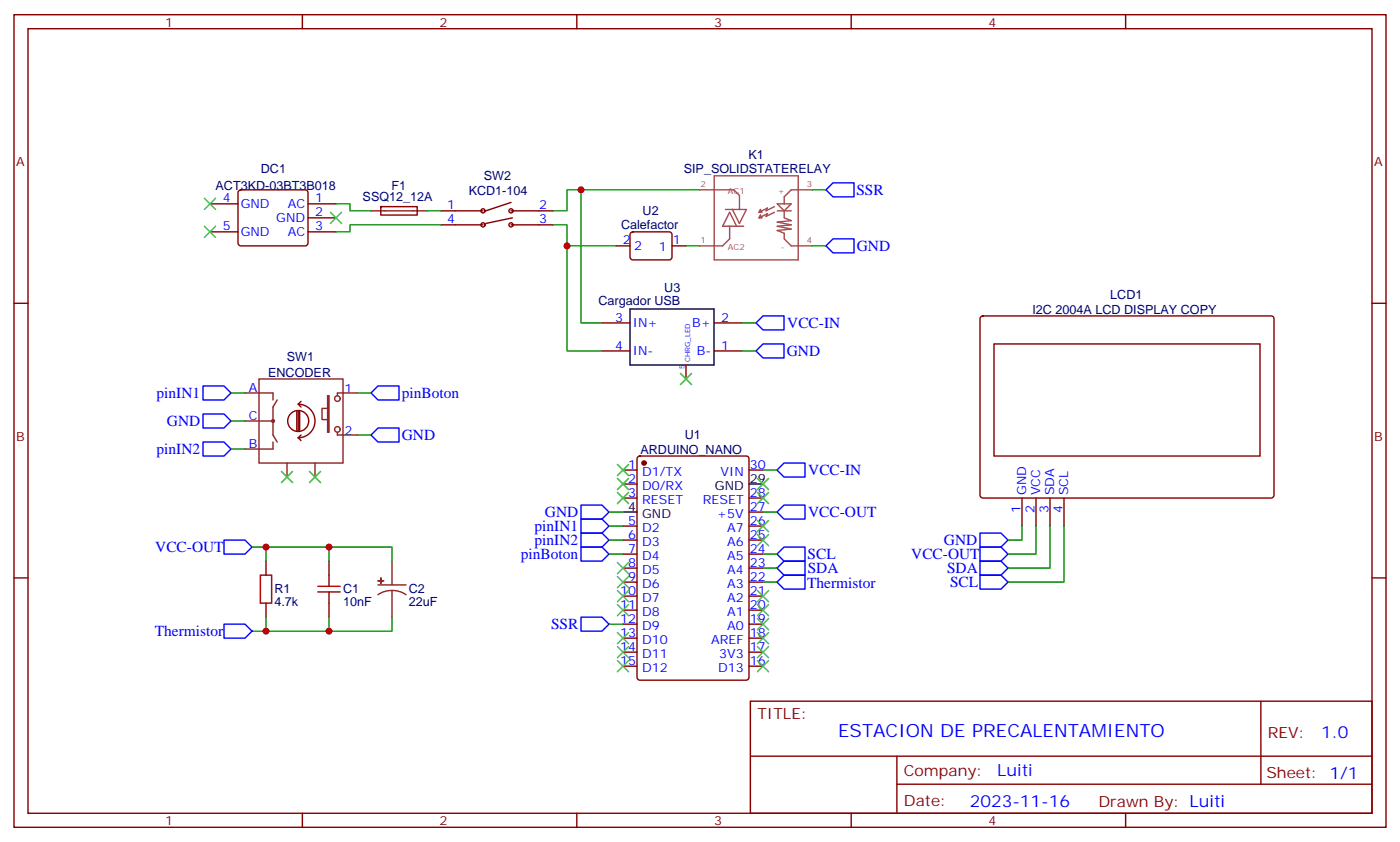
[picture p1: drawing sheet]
<svg xmlns="http://www.w3.org/2000/svg" width="353mm" height="212mm" viewBox="0 0 353 212" stroke-linecap="round" stroke-linejoin="round" font-family="sans-serif">
<g fill="none" stroke="#870000" stroke-width=".35">
<path d="M3.5 3.7h345.7v204.6h-345.7zM7.1 7.2h338.6v197.6h-338.6zM76.2 3.7v3.5M145.3 3.7v3.5M214.5 3.7v3.5M283.6 3.7v3.5M52.9 51.3h7.1M52.9 58.4h7.1M60.2 48l.5-.2h16.2a.71 .71 0 0 1 .7 .7v12.7l-.2 .5-.5 .2h-16.2l-.5-.2-.2-.5v-12.7zM77.6 51.3h7.1M77.6 54.9h7.1M77.6 58.4h7.1"/>
<path d="M96 52h9.1v2.1l-9.1 .1zM111.1 56.6h10.6M111.1 53.1h10.6M128.8 56.6h10.5M128.8 53.1h10.5M128.8 51l-6.4 2.1M129.1 54.9l-6.7 1.4M159 58.6l.5-.2h9.1a.71 .71 0 0 1 .7 .7v5.6l-.4 .7h-9.4l-.5-.2-.3-.5v-5.6zM3.5 76.4h3.6M155.2 61.9h3.5M169.3 61.9h3.6M247.2 79.8l.4-.2h72.7a.71 .71 0 0 1 .7 .7v44.4l-.4 .7h-73l-.4-.2-.3-.5v-44.4z"/>
<path d="M345.7 76.4h3.5M151.7 88.4h7M151.7 81.3h7M172.9 91.9v3.5M179.9 88.4h7.1M179.9 81.3h7.1M250.5 86.6h67v28.2h-67zM157 118.4h3.5M160.7 115l.5-.2h26.8a.71 .71 0 0 1 .7 .7v55.3l-.7 .5h-26.8l-.5-.3-.2-.4v-55.1zM188.7 118.4h3.6M157 121.9h3.5M157 125.4h3.5"/>
<path d="M157 132.5h3.5M157 136h3.5M157 139.5h3.5M188.7 125.4h3.6M188.7 132.5h3.6M188.7 136h3.6M188.7 139.5h3.6M188.7 128.9h3.6M257.5 125.4v7.1M261.1 125.4v7.1M264.6 125.4v7.1M268.1 125.4v7.1"/>
<path d="M3.5 145.5h3.6M67 141.3v3.5M67 151.9v3.5M82.9 141.3v3.5M82.9 151.9v3.5M157 143.1h3.5M157 146.6h3.5M157 150.1h3.5M157 153.6h3.5M157 157.2h3.5M188.7 143.1h3.6M188.7 146.6h3.6"/>
<path d="M188.7 150.1h3.6M188.7 153.6h3.6M188.7 157.2h3.6M345.7 145.5h3.5M157 160.7h3.5M157 164.2h3.5M157 167.7h3.5M188.7 160.7h3.6M188.7 164.2h3.6M188.7 167.7h3.6M189.1 176.6h156.6v28.2h-156.6zM317.7 176.6v20.9"/>
<path d="M189.1 190.4h156.5M226 197.5h119.6M226 190.4v14.1M76.2 204.8v3.5M145.3 204.8v3.5M214.5 204.8v3.5M283.6 204.8v3.5"/>
<circle cx="121.7" cy="53.1" r=".53"/>
<circle cx="121.7" cy="56.6" r=".53"/>
<circle cx="128.8" cy="53.1" r=".53"/>
<circle cx="128.8" cy="56.6" r=".53"/>
</g>
<circle cx="162.3" cy="116.6" r=".53" fill="#870000" stroke="#870000" stroke-width=".35"/>
<path d="M158.7 77.8h21.2v14.1h-21.2zM157 128.9h3.5M188.7 121.9h3.6" fill="none" stroke="#000" stroke-width=".35"/>
<path d="M65.6 144.8h2.8v7.1h-2.8zM80.1 149h5.6M80.1 147.6h5.6M82.9 144.8v2.8M82.9 149v2.9" fill="none" stroke="#a10000" stroke-width=".35"/>
<g fill="none" stroke="#8c2424" stroke-width=".35">
<path d="M93.5 53.1h14.1M61.7 99h7.1v1.7M65.3 95.4h21.1v21.2h-21.1zM82.5 99.7h.4v9.1h-.4zM90 99h-5v.7M61.7 106h7.1M68.8 111.3v1.8h-7.1M69.8 100.7l-1 1.8v7l1 1.8M72.3 116.6v3.5M79.4 116.6v3.5M82.5 102.8h-1.4v2.9h1.4M85 108.8v.7h5"/>
<path d="M95.2 147.3h7.1M98.8 148.7l1.8 .2 1.7 .9M98.8 148.7l-1.9 .2-1.7 .9M98.8 141.3v6M98.8 148.7v6.7"/>
<circle cx="68.8" cy="106" r=".35"/>
<circle cx="85" cy="100.4" r=".71"/>
<circle cx="85" cy="108.1" r=".71"/>
</g>
<g fill="#8c2424" stroke="#8c2424" stroke-width=".35">
<path d="M95.2 146.2l1.5 .1z"/>
<path d="M96 145.5v1.4z"/>
</g>
<g fill="none" stroke="#00f" stroke-width=".35">
<path d="M208.1 47.8l1.8-1.8h5.3v3.6h-5.3zM208.1 61.9l1.8-1.8h5.3v3.6h-5.3zM51.2 97.2h5.2l1.8 1.8-1.8 1.7h-5.2zM93.5 99l1.7-1.8h5.3v3.5h-5.3zM190.5 88.4l1.8-1.8h5.3v3.5h-5.3zM190.5 81.3l1.8-1.7h5.3v3.5h-5.3zM51.2 104.2h5.2l1.8 1.8-1.8 1.8h-5.2zM51.2 111.3h5.2l1.8 1.8-1.8 1.7h-5.2zM93.5 109.5l1.7-1.7h5.3v3.5h-5.3zM195.8 118.4l1.8-1.8h5.2v3.5h-5.2zM56.4 136h5.3l1.8 1.8-1.8 1.7h-5.3zM146.4 130.7h5.3l1.8 1.8-1.8 1.7h-5.3z"/>
<path d="M146.4 134.2h5.3l1.8 1.8-1.8 1.8h-5.3zM146.4 137.8h5.3l1.8 1.7-1.8 1.8h-5.3zM146.4 127.2h5.3l1.8 1.7-1.8 1.8h-5.3zM195.8 128.9l1.8-1.7h5.2v3.5h-5.2zM195.8 139.5l1.8-1.7h5.2v3.5h-5.2zM246.9 134.2h5.3l1.8 1.8-1.8 1.8h-5.3zM246.9 137.8h5.3l1.8 1.7-1.8 1.8h-5.3zM56.4 157.2h5.3l1.8 1.7-1.8 1.8h-5.3zM146.4 155.4h5.3l1.8 1.8-1.8 1.7h-5.3zM195.8 146.6l1.8-1.8h5.2v3.5h-5.2zM197.6 141.3h5.2v3.5h-5.2l-1.8-1.7zM246.9 144.8h5.3l1.8 1.8-1.8 1.7h-5.3z"/>
<path d="M246.9 141.3h5.3l1.8 1.8-1.8 1.7h-5.3z"/>
</g>
<g fill="none" stroke="#008700" stroke-width=".35">
<path d="M84.7 51.3h3.5v1.8h5.3M107.6 53.1h3.5M111.1 56.6h-22.9v1.8h-3.5M139.3 56.6h3.6v5.3h12.3M146.4 47.8v33.5h5.3M176.4 47.8h-33.5v5.3h-3.6M204.6 47.8h3.5M142.9 61.9v26.5h8.8M172.9 61.9h3.5M204.6 61.9h3.5M58.2 99h3.5M90 99h3.5"/>
<path d="M187 88.4h3.5M187 81.3h3.5M58.2 106h3.5M58.2 113.1h3.5M90 109.5h3.5M192.3 118.4h3.5M63.5 137.8h35.3v3.5M67 137.8v3.5M82.9 137.8v3.5M153.5 128.9h3.5M153.5 139.5h3.5M153.5 132.5h3.5"/>
<path d="M153.5 136h3.5M192.3 128.9h3.5M192.3 139.5h3.5M257.5 132.5v3.5h-3.5M261.1 132.5v7h-7.1M264.6 132.5v10.6h-10.6M268.1 132.5v14.1h-14.1M67 155.4v3.5M82.9 155.4v3.5M98.8 155.4v3.5h-35.3M153.5 157.2h3.5M192.3 143.1h3.5"/>
<path d="M192.3 146.6h3.5"/>
</g>
<path d="M74.8 103.5v5M75.1 101.8a4.2 4.2 0 0 1 4.3 4.2 4.2 4.2 0 0 1-4.3 4.2M75.1 110.2l.7 .7M75.1 103.5v5M75.1 101.8l.7 .7M75.5 103.5v5M75.8 109.5l-.7 .7M75.8 101.1l-.7 .7M77.8 106a2.65 2.65 0 0 0-3.8-2.4 2.65 2.65 0 0 0-.6 4.4 2.65 2.65 0 0 0 4.3-1.3l.1-.6" fill="none" stroke="#850000" stroke-width=".35"/>
<g fill="none" stroke="#3c3" stroke-width=".35">
<path d="M51.5 49.9l2.8 2.8M51.5 57l2.8 2.8M54.3 49.9l-2.8 2.8M54.3 57l-2.8 2.8M83.3 53.4l2.8 2.9M86.1 53.4l-2.8 2.9M171.4 94l2.9 2.8M174.3 94l-2.9 2.8M70.9 118.7l2.8 2.8M73.7 118.7l-2.8 2.8M78 118.7l2.8 2.8M80.8 118.7l-2.8 2.8"/>
<path d="M155.6 116.9l2.8 2.9M158.4 116.9l-2.8 2.9M155.6 120.5l2.8 2.8M155.6 124l2.8 2.8M158.4 120.5l-2.8 2.8M158.4 124l-2.8 2.8M190.9 131.1l2.8 2.8M190.9 134.6l2.8 2.8M190.9 124l2.8 2.8M190.9 120.5l2.8 2.8M193.7 124l-2.8 2.8M193.7 131.1l-2.8 2.8"/>
<path d="M193.7 134.6l-2.8 2.8M193.7 120.5l-2.8 2.8M155.6 141.6l2.8 2.9M155.6 145.2l2.8 2.8M155.6 148.7l2.8 2.8M155.6 152.2l2.8 2.8M155.6 159.3l2.8 2.8M158.4 141.6l-2.8 2.9M158.4 145.2l-2.8 2.8M158.4 148.7l-2.8 2.8M158.4 152.2l-2.8 2.8M158.4 159.3l-2.8 2.8"/>
<path d="M190.9 159.3l2.8 2.8M190.9 155.8l2.8 2.8M190.9 152.2l2.8 2.8M190.9 148.7l2.8 2.8M193.7 159.3l-2.8 2.8M193.7 155.8l-2.8 2.8M193.7 152.2l-2.8 2.8M193.7 148.7l-2.8 2.8M155.6 162.8l2.8 2.8M155.6 166.3l2.8 2.9M158.4 162.8l-2.8 2.8M158.4 166.3l-2.8 2.9"/>
<path d="M190.9 166.3l2.8 2.9M190.9 162.8l2.8 2.8M193.7 166.3l-2.8 2.9M193.7 162.8l-2.8 2.8"/>
</g>
<g fill="none" stroke="#a64a4a" stroke-width=".35">
<path d="M176.4 47.8h3.5M180 47.8h4.9l1.4 1.4v3.5M180 44.3h21.1v21.1h-21.1zM182.8 52.7h5.3l-1.8 3.6-1.7-3.6M183.9 57v3.1l-1.8 1.8h-2.1M185.6 57l-1.7-3.6-1.8 3.6h5.3M191.6 52.7l.4 .7h-.7zM191.6 54.2l.4 .7h-.7zM195.1 52l-2.1 1.1 .4-.7-2.1 1M195.1 53.4l-2.1 1.1 .4-.7-2.1 1.1M195.8 51.3h3.6l-1.8 1.8zM195.8 53.1h3.6"/>
<path d="M197.6 53.1v1.8l1.8 .7-3.6 .3 3.6 .7-3.6 .4 3.6 .7-3.6 .3 1.8 .7v1.4l1.8 1.8h5.2M204.6 47.8h-5.2l-1.8 1.8v1.7M176.4 61.9h3.5"/>
</g>
<g fill="#c00">
<circle cx="67" cy="158.9" r=".88"/>
<circle cx="82.9" cy="158.9" r=".88"/>
<circle cx="82.9" cy="137.8" r=".88"/>
<circle cx="67" cy="137.8" r=".88"/>
<circle cx="142.9" cy="61.9" r=".88"/>
<circle cx="146.4" cy="47.8" r=".88"/>
</g>
<text font-size="4.6" fill="#00f" x="211.2" y="185.6">ESTACION DE PRECALENTAMIENTO</text>
<g font-size="4.2" fill="#00f">
<text x="332.9" y="185.8">1.0</text>
<text x="251.3" y="195.4">Luiti</text>
<text x="244.3" y="203.2">2023-11-16</text>
</g>
<g font-size="3.9" fill="#00f">
<text x="215.8" y="49.1">SSR</text>
<text x="215.9" y="63.2">GND</text>
<text x="198.4" y="82.7">VCC-IN</text>
<text x="198.3" y="89.6">GND</text>
<text x="39.5" y="100.2">pinIN1</text>
<text x="101.3" y="100.2">pinBoton</text>
<text x="42.1" y="107.3">GND</text>
<text x="101.3" y="110.8">GND</text>
<text x="39.5" y="114.3">pinIN2</text>
<text x="203.7" y="119.7">VCC-IN</text>
<text x="137.3" y="130.2">GND</text>
<text x="203.6" y="130.3">VCC-OUT</text>
<text x="134.7" y="133.7">pinIN1</text>
<text x="134.7" y="137.2">pinIN2</text>
<text x="237.9" y="137.2">GND</text>
<text x="39.1" y="138.9">VCC-OUT</text>
<text x="131.3" y="140.8">pinBoton</text>
<text x="203.5" y="140.9">SCL</text>
<text x="229.6" y="140.6">VCC-OUT</text>
<text x="203.4" y="147.9">Thermistor</text>
<text x="203.5" y="144.4">SDA</text>
<text x="238.6" y="144.2">SDA</text>
<text x="239.4" y="147.7">SCL</text>
<text x="39" y="160.2">Thermistor</text>
<text x="138.9" y="158.4">SSR</text>
</g>
<g font-size="3.9" fill="#800">
<text x="190.9" y="181.2">TITLE:</text>
<text x="319.5" y="185.8">REV:</text>
<text x="227.8" y="195.4">Company:</text>
<text x="319.1" y="196">Sheet: 1/1</text>
<text x="227.8" y="203">Date:</text>
<text x="276.8" y="203.1">Drawn By: Luiti</text>
</g>
<g font-size="3.2" fill="#800">
<text x="41.6" y="6.7">1</text>
<text x="110.8" y="6.7">2</text>
<text x="179.9" y="6.7">3</text>
<text x="249.1" y="6.7">4</text>
<text x="4.1" y="41.8">A</text>
<text x="346.3" y="41.8">A</text>
<text x="4.1" y="110.9">B</text>
<text x="346.3" y="110.9">B</text>
<text x="41.6" y="207.8">1</text>
<text x="110.8" y="207.8">2</text>
<text x="179.9" y="207.8">3</text>
<text x="249.1" y="207.8">4</text>
</g>
<g font-size="3.2" fill="#000080">
<text x="188.6" y="40">K1</text>
<text x="54.3" y="47.8">ACT3KD-03BT3B018</text>
<text x="65.7" y="43.5">DC1</text>
<text x="98.6" y="47.8">F1</text>
<text x="121.9" y="45.4">SW2</text>
<text x="172.3" y="43.7">SIP_SOLIDSTATERELAY</text>
<text x="91.4" y="50.7">SSQ12_12A</text>
<text x="118.1" y="49">KCD1-104</text>
<text x="156.5" y="57.8">Calefactor</text>
<text x="161.9" y="54.2">U2</text>
<text x="150.8" y="76.7">Cargador USB</text>
<text x="167.4" y="73.6">U3</text>
<text x="279.8" y="75.3">LCD1</text>
<text x="260.2" y="79">I2C 2004A LCD DISPLAY COPY</text>
<text x="67.6" y="94.8">ENCODER</text>
<text x="72.3" y="91">SW1</text>
<text x="172.5" y="110.6">U1</text>
<text x="161.4" y="114.2">ARDUINO_NANO</text>
<text x="69.1" y="149.4">R1</text>
<text x="86.4" y="149.4">C1</text>
<text x="103" y="149.4">C2</text>
<text x="69.1" y="152.6">4.7k</text>
<text x="86.4" y="152.6">10nF</text>
<text x="103" y="152.6">22uF</text>
</g>
<g font-size="3.2" fill="#00f">
<text x="56.2" y="51">4</text>
<text x="60.7" y="52.4">GND</text>
<text x="72.5" y="52.4">AC</text>
<text x="79.4" y="51">1</text>
<text x="112.6" y="52.7">1</text>
<text x="135.8" y="52.7">2</text>
<text x="56.2" y="58">5</text>
<text x="60.7" y="59.4">GND</text>
<text x="69.6" y="55.9">GND</text>
<text x="72.5" y="59.4">AC</text>
<text x="79.4" y="54.5">2</text>
<text x="79.4" y="58">3</text>
<text x="112.6" y="56.3">4</text>
<text x="135.8" y="56.3">3</text>
<text x="156.9" y="61.6">2</text>
<text x="159.8" y="63">2</text>
<text x="166" y="63.3">1</text>
<text x="169.5" y="61.6">1</text>
<text x="155" y="81">3</text>
<text x="159.5" y="82.4">IN+</text>
<text x="174.4" y="82.4">B+</text>
<text x="181.7" y="81">2</text>
<text x="155" y="88">4</text>
<text x="159.5" y="89.4">IN-</text>
<text x="175.6" y="89.4">B-</text>
<text x="181.7" y="88">1</text>
<text x="62.7" y="98.6">A</text>
<text x="86.8" y="99">1</text>
<text x="62.7" y="105.7">C</text>
<text x="62.7" y="112.7">B</text>
<text x="86.8" y="109.5">2</text>
<text x="158.3" y="118">1</text>
<text x="161.8" y="119.8">D1/TX</text>
<text x="181.6" y="119.8">VIN</text>
<text x="188.9" y="118">30</text>
<text x="158.3" y="121.5">2</text>
<text x="158.3" y="125.1">3</text>
<text x="161.8" y="123.3">D0/RX</text>
<text x="188.9" y="125.1">28</text>
<text x="258.6" y="124.7" transform="rotate(-90 258.6 124.7)">GND</text>
<text x="262.1" y="124.7" transform="rotate(-90 262.1 124.7)">VCC</text>
<text x="265.6" y="124.7" transform="rotate(-90 265.6 124.7)">SDA</text>
<text x="269.2" y="124.7" transform="rotate(-90 269.2 124.7)">SCL</text>
<text x="161.8" y="126.8">RESET</text>
<text x="177.1" y="126.8">RESET</text>
<text x="180.7" y="130.4">+5V</text>
<text x="188.9" y="128.6">27</text>
<text x="257.2" y="129.2" transform="rotate(-90 257.2 129.2)">1</text>
<text x="260.7" y="129.2" transform="rotate(-90 260.7 129.2)">2</text>
<text x="264.2" y="129.2" transform="rotate(-90 264.2 129.2)">3</text>
<text x="267.8" y="129.2" transform="rotate(-90 267.8 129.2)">4</text>
<text x="158.3" y="132.1">5</text>
<text x="158.3" y="135.6">6</text>
<text x="161.8" y="133.9">D2</text>
<text x="161.8" y="137.4">D3</text>
<text x="183.2" y="137.4">A6</text>
<text x="183.2" y="133.9">A7</text>
<text x="188.9" y="135.6">25</text>
<text x="188.9" y="132.1">26</text>
<text x="158.3" y="139.2">7</text>
<text x="158.3" y="142.7">8</text>
<text x="161.8" y="140.9">D4</text>
<text x="183.2" y="140.9">A5</text>
<text x="188.9" y="142.7">23</text>
<text x="188.9" y="139.2">24</text>
<text x="156.3" y="149.8">10</text>
<text x="158.3" y="146.2">9</text>
<text x="161.8" y="144.5">D5</text>
<text x="161.8" y="148">D6</text>
<text x="183.2" y="148">A3</text>
<text x="183.2" y="144.5">A4</text>
<text x="188.9" y="149.8">21</text>
<text x="188.9" y="146.2">22</text>
<text x="156.3" y="153.3">11</text>
<text x="161.8" y="151.5">D7</text>
<text x="161.8" y="155">D8</text>
<text x="183.2" y="155">A1</text>
<text x="183.2" y="151.5">A2</text>
<text x="188.9" y="153.3">20</text>
<text x="156.3" y="156.8">12</text>
<text x="156.3" y="160.3">13</text>
<text x="161.8" y="158.6">D9</text>
<text x="183.2" y="158.6">A0</text>
<text x="188.9" y="160.3">18</text>
<text x="188.9" y="156.8">19</text>
<text x="156.3" y="163.9">14</text>
<text x="156.3" y="167.4">15</text>
<text x="161.8" y="162.1">D10</text>
<text x="161.8" y="165.6">D11</text>
<text x="179.2" y="162.1">AREF</text>
<text x="181.2" y="165.6">3V3</text>
<text x="188.9" y="167.4">16</text>
<text x="188.9" y="163.9">17</text>
<text x="161.8" y="169.2">D12</text>
<text x="181" y="169.2">D13</text>
</g>
<g font-size="3.2">
<text x="180.1" y="123.3">GND</text>
<text x="188.9" y="121.5">29</text>
<text x="158.3" y="128.6">4</text>
<text x="161.8" y="130.4">GND</text>
</g>
<g font-size="2.1" fill="#a54b4b">
<text x="176.5" y="47.1">2</text>
<text x="203.3" y="47.1">3</text>
<text x="183.4" y="48.8">AC1</text>
<text x="196" y="48.8">+</text>
<text x="176.5" y="61.2">1</text>
<text x="183.4" y="63">AC2</text>
<text x="196.8" y="63">-</text>
<text x="203.3" y="61.2">4</text>
</g>
<g font-size="1.8" fill="#00f">
<text x="172.5" y="93" transform="rotate(-90 172.5 93)">5</text>
<text x="173.9" y="91.2" transform="rotate(-90 173.9 91.2)">CHRG_LED</text>
</g>
</svg>
